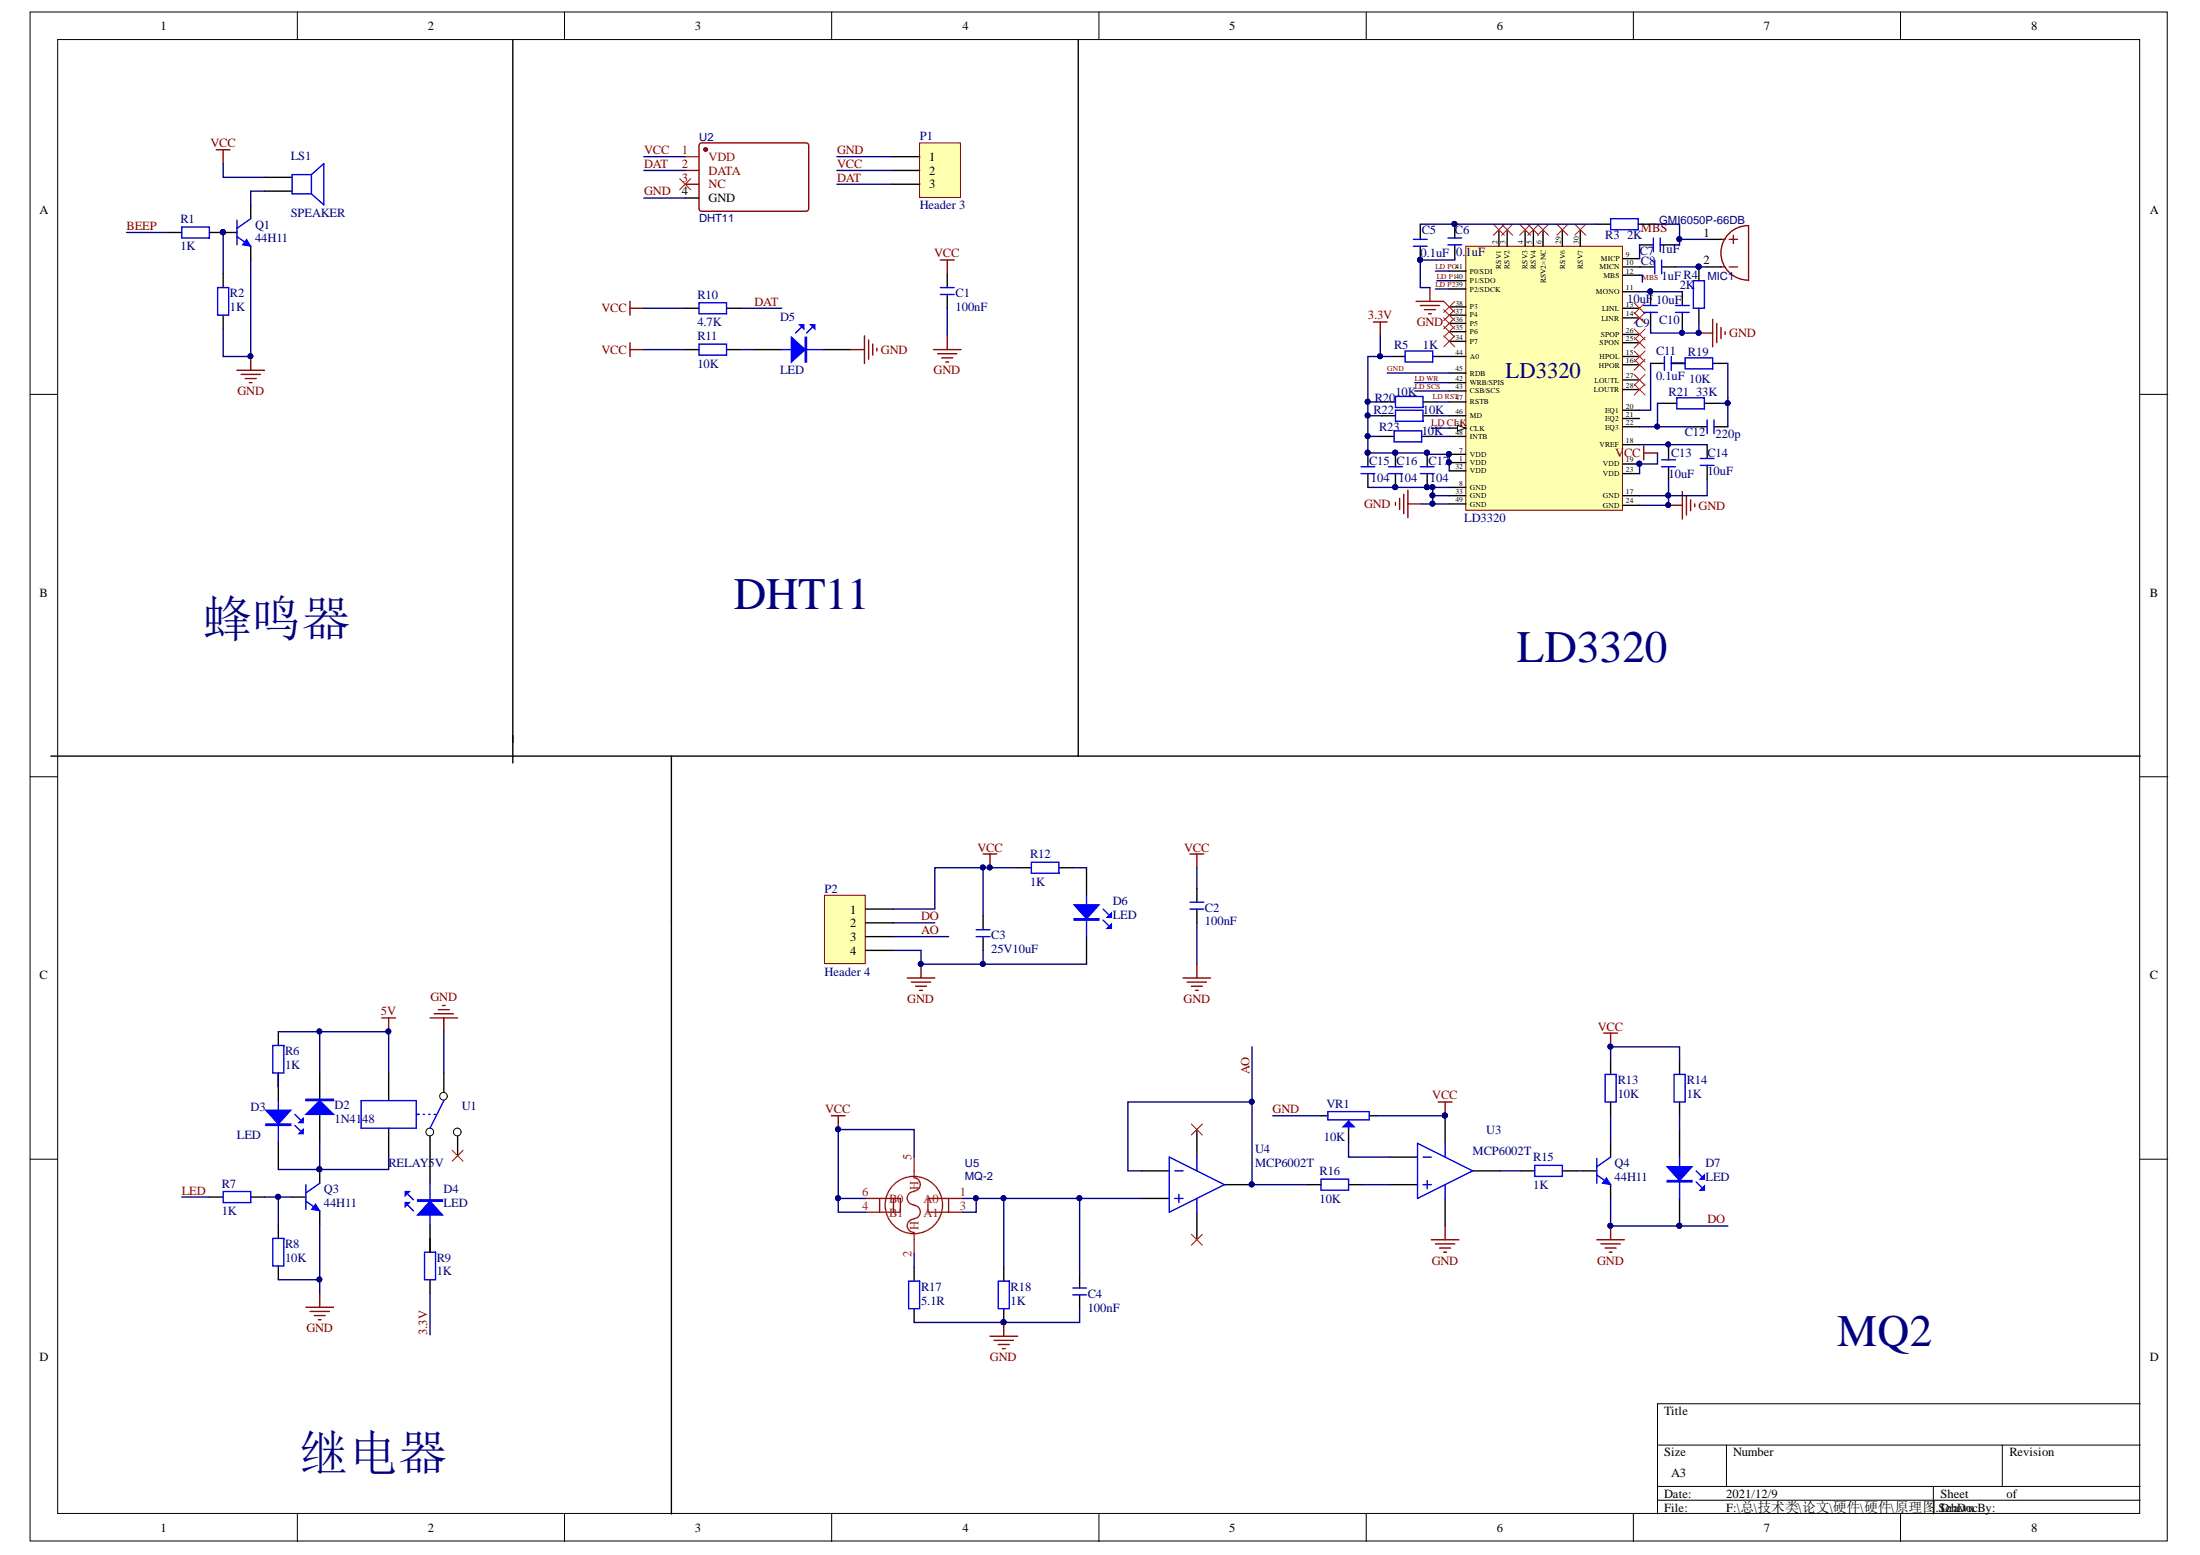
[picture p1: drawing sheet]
<svg xmlns="http://www.w3.org/2000/svg" width="297mm" height="210mm" viewBox="0 0 297 210" stroke-linecap="round" stroke-linejoin="round" font-family="sans-serif">
<g fill="#fff" stroke="#000" stroke-width=".14">
<path d="M4.1 1.6h288.5v206.4h-288.5z"/>
<path d="M7.8 5.3h281.1v199h-281.1z"/>
</g>
<g fill="none" stroke="#000" stroke-width=".14">
<path d="M40.1 1.6v3.7M76.2 1.6v3.7M112.3 1.6v3.7M148.4 1.6v3.7M184.5 1.6v3.7M220.5 1.6v3.7M256.6 1.6v3.7M4.1 53.2h3.7M289 53.2h3.7M4.1 104.9h3.7M289 104.9h3.7M4.1 156.5h3.7"/>
<path d="M289 156.5h3.7M223.8 195.1h65.2M233.1 195.1v5.5M270.3 195.1v5.5M289 189.5h-65.2v14.9M40.1 204.4v3.7M76.2 204.4v3.7M112.3 204.4v3.7M148.4 204.4v3.7M184.5 204.4v3.7M220.5 204.4v3.7M223.8 200.6h65.2"/>
<path d="M223.8 202.5h65.2M256.6 204.4v3.7M261 200.6v3.8"/>
</g>
<path d="M22.7 31.4h1.8M28.3 31.4h3.7M30.1 37v1.8M33.9 27.7v1.8M33.9 33.2v1.9M35.7 23.9h3.7M35.7 25.8h3.7M30.1 42.5v1.9" fill="none" stroke="#000" stroke-width=".19"/>
<path d="M24.5 30.6h3.8v1.5h-3.8zM29.4 38.8h1.5v3.7h-1.5zM32 31.9l1.9 1.3M32 29.7v3.4M33.9 29.5l-1.9 1.3M42 23.6l1.7-1.5v5.6l-1.7-1.5M42 23.6v2.6M42 23.6h-2.6v2.6h2.6" fill="none" stroke="#00f" stroke-width=".19"/>
<circle cx="30.1" cy="31.3" r=".34" fill="#000080" stroke="#000080" stroke-width=".14"/>
<path d="M33.3 32.3l.6 .9-1.2-.1z" fill="#00f"/>
<path d="M33.3 32.3l.6 .9-1.2-.1z" fill="none" stroke="#00f" stroke-width=".14"/>
<g fill="#000080" stroke="#000080" stroke-width=".14">
<circle cx="30.1" cy="31.3" r=".34"/>
<circle cx="33.8" cy="48.1" r=".33"/>
<circle cx="43.1" cy="157.8" r=".33"/>
</g>
<path d="M29.2 20.2h1.9M30.1 20.2v1.9M32 50h3.7M32.6 50.5h2.6M33.1 51.1h1.5M33.7 51.7h.3M33.9 48.1v1.9" fill="none" stroke="#800000" stroke-width=".19"/>
<path d="M43.2 157.9v1.8M39.4 161.6h1.9M43.2 163.4v1.9" fill="none" stroke="#000" stroke-width=".19"/>
<path d="M41.3 159.9v3.4M43.2 159.7l-1.9 1.3M41.3 162.1l1.9 1.3" fill="none" stroke="#00f" stroke-width=".19"/>
<path d="M42.6 162.5l.6 .9-1.2-.1z" fill="#00f"/>
<path d="M42.6 162.5l.6 .9-1.2-.1z" fill="none" stroke="#00f" stroke-width=".14"/>
<circle cx="43.1" cy="157.8" r=".33" fill="#000080" stroke="#000080" stroke-width=".14"/>
<path d="M37.6 144.8v3.8M37.6 154.1v3.8M28.3 161.6h1.8M33.9 161.6h1.8M37.6 165.3v1.9M37.6 170.9v1.8" fill="none" stroke="#000" stroke-width=".19"/>
<path d="M37.6 148.6v5.5M39.8 151.9l.8 .8M39.8 150.4l.8 .8M30.1 160.8h3.8v1.5h-3.8zM36.8 167.2h1.5v3.7h-1.5z" fill="none" stroke="#00f" stroke-width=".19"/>
<path d="M35.9 149.9h3.4l-1.7 1.8z" fill="#00f"/>
<path d="M35.9 149.9h3.4l-1.7 1.8zM35.9 151.7h3.4v.2h-3.4zM35.9 151.8h3.4" fill="none" stroke="#00f" stroke-width=".19"/>
<path d="M40.4 153l.5-.5v.5z" fill="#00f"/>
<path d="M40.4 153l.5-.5v.5z" fill="none" stroke="#00f" stroke-width=".19"/>
<path d="M40.4 151.5l.5-.5v.5z" fill="#00f"/>
<path d="M36.8 141.1h1.5v3.7h-1.5zM40.4 151.5l.5-.5v.5zM57.3 169h1.5v3.7h-1.5z" fill="none" stroke="#00f" stroke-width=".19"/>
<path d="M37.6 139.3v1.8M37.6 144.8v1.9M59.9 144.8v3.8M58.1 167.2v1.8M58.1 172.7v1.9" fill="none" stroke="#000" stroke-width=".19"/>
<path d="M51.5 137.4h1.9M52.5 137.4v1.9M41.3 176.5h3.7M41.9 177h2.6M42.4 177.6h1.5M43 178.1h.4M43.2 174.6v1.9" fill="none" stroke="#800000" stroke-width=".19"/>
<circle cx="52.4" cy="139.2" r=".33" fill="#000080" stroke="#000080" stroke-width=".14"/>
<circle cx="59.9" cy="148" r=".52" fill="#fff" stroke="#000" stroke-width=".14"/>
<path d="M61.8 152.3v3.7" fill="none" stroke="#000" stroke-width=".19"/>
<circle cx="61.7" cy="152.8" r=".52" fill="#fff" stroke="#000" stroke-width=".14"/>
<path d="M58.1 152.3v3.7" fill="none" stroke="#000" stroke-width=".19"/>
<circle cx="58" cy="152.8" r=".52" fill="#fff" stroke="#000" stroke-width=".14"/>
<path d="M52.5 144.8v3.8M52.5 152.3v3.7M58.1 156v3.7M58.1 165.3v3.7" fill="none" stroke="#000" stroke-width=".19"/>
<path d="M48.8 148.6h7.4v3.7h-7.4zM56.2 150.4h.4M57.1 150.4h.2M57.9 150.4h.2M58.1 159.7v5.6M58.6 150.4h.2M59.9 148.6l-1.8 3.7M55.1 161.2l.7 .8M55.1 162.7l.7 .7" fill="none" stroke="#00f" stroke-width=".19"/>
<path d="M61 155.3l1.5 1.5M62.5 155.3l-1.5 1.5" fill="none" stroke="#f00" stroke-width=".14"/>
<path d="M58.1 162.1l1.6 1.9h-3.3z" fill="#00f"/>
<path d="M56.4 162h3.3v.1h-3.3zM56.4 162.1h3.3M58.1 162.1l1.6 1.9h-3.3z" fill="none" stroke="#00f" stroke-width=".19"/>
<path d="M54.7 160.8h.6l-.6 .6z" fill="#00f"/>
<path d="M54.7 160.8h.6l-.6 .6z" fill="none" stroke="#00f" stroke-width=".19"/>
<path d="M54.7 162.3h.6l-.6 .6z" fill="#00f"/>
<path d="M41.3 148.4h3.7v.2h-3.7zM41.3 148.5h3.7M54.7 162.3h.6l-.6 .6z" fill="none" stroke="#00f" stroke-width=".19"/>
<path d="M43.2 144.8v3.8M43.2 150.4v3.7" fill="none" stroke="#000" stroke-width=".19"/>
<path d="M41.3 150.4l1.9-1.8 1.8 1.8z" fill="#00f"/>
<path d="M41.3 150.4l1.9-1.8 1.8 1.8z" fill="none" stroke="#00f" stroke-width=".19"/>
<path d="M58.1 137.4h3.7M58.6 136.8h2.6M59.2 136.3h1.5M59.7 135.7h.4M59.9 137.4v1.9" fill="none" stroke="#800000" stroke-width=".19"/>
<path d="M124.2 19.3h5.5v7.4h-5.5z" fill="#ffffb0" stroke="#800000" stroke-width=".14"/>
<path d="M120.4 21.2h3.8M120.4 23h3.8M120.4 24.9h3.8M127.9 37v1.8M127.9 39.8v1.8M92.5 41.6h1.9M92.5 47.2h1.9M98.1 41.6h1.9M98.1 47.2h1.9M101.8 47.2h3.7M111.1 47.2h3.8" fill="none" stroke="#000" stroke-width=".19"/>
<path d="M127 39.8h1.8M127 38.8h1.8M94.4 40.9h3.7v1.5h-3.7zM94.4 46.4h3.7v1.5h-3.7zM105.5 47.2h5.6M108.2 44.2l-.8 .8M109.6 44.2l-.7 .8" fill="none" stroke="#00f" stroke-width=".19"/>
<path d="M106.9 45.5l1.8 1.7-1.8 1.7z" fill="#00f"/>
<path d="M106.9 45.5l1.8 1.7-1.8 1.7zM108.7 45.5h.2v3.4h-.2zM108.8 45.5v3.4" fill="none" stroke="#00f" stroke-width=".19"/>
<path d="M109.5 43.8h.5v.6z" fill="#00f"/>
<path d="M109.5 43.8h.5v.6z" fill="none" stroke="#00f" stroke-width=".19"/>
<path d="M108 43.8h.5v.6z" fill="#00f"/>
<path d="M108 43.8h.5v.6z" fill="none" stroke="#00f" stroke-width=".19"/>
<g fill="none" stroke="#800000" stroke-width=".19">
<path d="M127 35.1h1.8M127.9 35.1v1.9M85.1 40.7v1.8M85.1 46.3v1.8M85.1 41.6h1.8M85.1 47.2h1.8M114.9 47.2h1.8M116.7 45.3v3.8M117.3 45.9v2.6M117.8 46.4v1.5M118.4 47v.4M126 47.2h3.8"/>
<path d="M126.6 47.7h2.6M127.1 48.3h1.5M127.7 48.9h.4M127.9 45.3v1.9"/>
</g>
<path d="M94.4 19.5l.3-.2h14.3l.2 .4-.1 8.6-.3 .2h-14.2l-.2-.4zM92.5 23h1.9M92.5 24.9h1.9" fill="none" stroke="#800" stroke-width=".19"/>
<circle cx="95.3" cy="20.2" r=".24" fill="#800" stroke="#800" stroke-width=".19"/>
<path d="M92.5 21.2h1.9" fill="none" stroke="#f00" stroke-width=".19"/>
<path d="M92.5 26.7h1.9" fill="none" stroke="#000" stroke-width=".19"/>
<path d="M91.8 24.1l1.5 1.5M93.3 24.1l-1.5 1.5" fill="none" stroke="#f00" stroke-width=".14"/>
<path d="M111.3 120.9h5.5v9.2h-5.5z" fill="#ffffb0" stroke="#800000" stroke-width=".14"/>
<path d="M137.4 117.1h1.9M143 117.1h1.8M146.7 117.1v3.8M116.9 122.7h3.7M116.9 124.6h3.7M116.9 126.4h3.7M116.9 128.3h3.7M146.7 126.4v3.8" fill="none" stroke="#000" stroke-width=".19"/>
<path d="M132.7 115.3h1.9M133.7 115.3v1.8M122.5 132h3.7M123.1 132.6h2.6M123.6 133.1h1.5M124.2 133.7h.3M124.4 130.2v1.8" fill="none" stroke="#800000" stroke-width=".19"/>
<g fill="#000080" stroke="#000080" stroke-width=".14">
<circle cx="124.3" cy="130.1" r=".34"/>
<circle cx="133.6" cy="117.1" r=".34"/>
</g>
<path d="M139.3 116.4h3.7v1.5h-3.7zM146.7 120.9v5.5M148.9 124.2l.8 .7M148.9 122.7l.8 .8" fill="none" stroke="#00f" stroke-width=".19"/>
<path d="M145 122.2h3.4l-1.7 1.8z" fill="#00f"/>
<path d="M145 122.2h3.4l-1.7 1.8zM145 124h3.4v.2h-3.4zM145 124.1h3.4" fill="none" stroke="#00f" stroke-width=".19"/>
<path d="M149.5 125.3l.6-.5v.5z" fill="#00f"/>
<path d="M149.5 125.3l.6-.5v.5z" fill="none" stroke="#00f" stroke-width=".19"/>
<path d="M149.5 123.8l.6-.5v.5z" fill="#00f"/>
<g fill="none" stroke="#00f" stroke-width=".19">
<path d="M131.8 126.4h1.9M131.8 125.5h1.9M149.5 123.8l.6-.5v.5zM160.7 122.7h1.8M160.7 121.8h1.8M157.9 156.2l7.4 3.7-7.4 3.7zM158.6 158.1h1.1M161.6 156.2v1.9M178.4 159.2h3.7v1.5h-3.7zM179.3 150.1h5.6v1.1h-5.6zM182.1 151.2v1.3M191.4 154.3l7.4 3.8-7.4 3.7z"/>
<path d="M192.1 156.2h1.2M192.1 159.9h1.2M192.7 159.4v1.1M195.1 154.3v1.9M195.1 159.9v1.9M122.7 172.9h1.5v3.8h-1.5zM134.8 172.9h1.5v3.8h-1.5zM144.8 174.8h1.9M144.8 173.9h1.9M158.6 161.8h1.1M159.2 161.2v1.1M161.6 161.8v1.8"/>
</g>
<g fill="none" stroke="#000" stroke-width=".19">
<path d="M161.6 119.9v1.9M132.7 123.6v1.9M132.7 126.4v1.9M161.6 122.7v1.9M154.1 158.1h3.8M161.6 152.5v3.7M165.3 159.9h3.7M176.5 159.9h1.9M178.4 150.6h.9M182.1 159.9h1.8M182.1 152.5v1.8M184.9 150.6h.9"/>
<path d="M187.7 159.9h3.7M187.7 156.2h3.7M195.1 150.6v3.7M198.8 158.1h3.8M123.4 171.1v1.8M123.4 176.7v1.8M135.5 171.1v1.8M135.5 176.7v1.8M145.8 172v1.9M145.8 174.8v1.9M154.1 161.8h3.8M161.6 163.6v3.8"/>
<path d="M195.1 161.8v3.7"/>
</g>
<path d="M160.7 115.3h1.8M161.6 115.3v1.8M159.7 132h3.8M160.3 132.6h2.6M160.9 133.1h1.4M161.4 133.7h.4M161.6 130.2v1.8M135.5 178.5v1.9M133.7 180.4h3.7M134.2 180.9h2.6M134.8 181.5h1.5M135.3 182h.4" fill="none" stroke="#800000" stroke-width=".19"/>
<g fill="none" stroke="#8d2323" stroke-width=".19">
<path d="M123.4 156.2v2.8a.89 .89 0 0 1 .9 .9 .89 .89 0 0 1-.9 .9M116.9 161.8h4.7v1.8h-4.7M118.8 161.8v1.8M120.6 161.8v1.8M123.4 160.8a.89 .89 0 0 0-.9 .9 .89 .89 0 0 0 .9 .9M123.4 162.7a.89 .89 0 0 1 .9 .9 .89 .89 0 0 1-.9 .9M123.4 164.6a.89 .89 0 0 0-.9 .9 .89 .89 0 0 0 .9 .8M123.4 166.4v2.8M128.1 161.8v1.8M129.9 161.8h-4.6v1.8h4.6"/>
<circle cx="123.4" cy="162.7" r="3.9"/>
</g>
<g fill="#000080" stroke="#000080" stroke-width=".14">
<circle cx="135.5" cy="178.5" r=".34"/>
<circle cx="169" cy="159.9" r=".33"/>
<circle cx="195.1" cy="150.6" r=".34"/>
</g>
<path d="M160.9 151.7l1.4 1.5M162.3 151.7l-1.4 1.5M160.9 166.6l1.4 1.5M162.3 166.6l-1.4 1.5" fill="none" stroke="#f00" stroke-width=".14"/>
<path d="M181.3 152.1l.8-.7 .7 .7z" fill="#00f"/>
<path d="M181.3 152.1l.8-.7 .7 .7zM207.2 157.3h3.7v1.5h-3.7zM215.6 158.6l1.9 1.3M215.6 156.4v3.3M217.5 156.2l-1.9 1.3" fill="none" stroke="#00f" stroke-width=".19"/>
<path d="M194.2 148.8h1.8M195.1 148.8v1.8M193.3 167.4h3.7M193.8 167.9h2.6M194.4 168.5h1.5M194.9 169h.4M195.1 165.5v1.9" fill="none" stroke="#800000" stroke-width=".19"/>
<circle cx="195.1" cy="150.6" r=".34" fill="#000080" stroke="#000080" stroke-width=".14"/>
<path d="M205.4 158.1h1.8M210.9 158.1h1.9M213.7 158.1h1.9M217.5 154.3v1.9M217.5 159.9v1.9" fill="none" stroke="#000" stroke-width=".19"/>
<path d="M216.9 159l.6 .9-1.2-.2z" fill="#00f"/>
<path d="M216.9 159l.6 .9-1.2-.2z" fill="none" stroke="#00f" stroke-width=".14"/>
<path d="M215.6 167.4h3.7M216.2 167.9h2.6M216.7 168.5h1.5M217.3 169h.3M217.5 165.5v1.9" fill="none" stroke="#800000" stroke-width=".19"/>
<g fill="#000080" stroke="#000080" stroke-width=".14">
<circle cx="217.4" cy="165.5" r=".34"/>
<circle cx="226.7" cy="165.5" r=".34"/>
</g>
<path d="M217.5 143.2v1.8M217.5 148.8v1.8M226.8 143.2v1.8M226.8 148.8v1.8M226.8 152.5v3.7M226.8 161.8v3.7" fill="none" stroke="#000" stroke-width=".19"/>
<path d="M216.7 145h1.5v3.8h-1.5zM226 145h1.5v3.8h-1.5zM226.8 156.2v5.6M229 159.5l.8 .8M229 158.1l.8 .7" fill="none" stroke="#00f" stroke-width=".19"/>
<path d="M225.1 157.5h3.3l-1.6 1.9z" fill="#00f"/>
<path d="M225.1 157.5h3.3l-1.6 1.9zM225.1 159.4h3.3v.1h-3.3zM225.1 159.4h3.3" fill="none" stroke="#00f" stroke-width=".19"/>
<path d="M229.6 160.7l.5-.6v.6z" fill="#00f"/>
<path d="M229.6 160.7l.5-.6v.6z" fill="none" stroke="#00f" stroke-width=".19"/>
<path d="M229.6 159.2l.5-.6v.6z" fill="#00f"/>
<path d="M229.6 159.2l.5-.6v.6z" fill="none" stroke="#00f" stroke-width=".19"/>
<g fill="#000080" stroke="#000080" stroke-width=".14">
<circle cx="226.7" cy="165.5" r=".34"/>
<circle cx="217.4" cy="141.3" r=".34"/>
<circle cx="113.1" cy="152.4" r=".34"/>
</g>
<path d="M216.5 139.5h1.9M217.5 139.5v1.8M112.3 150.6h1.8M113.2 150.6v1.9" fill="none" stroke="#800000" stroke-width=".19"/>
<path d="M69.2 5.3v97.7M145.6 5.3v96.8h-138.7M90.6 102.1v102.3M145.6 102.1h143.4" fill="none" stroke="#000" stroke-width=".19"/>
<path d="M197.9 33.2h21.2v35.7h-21.2z" fill="#ffffb0" stroke="#800000" stroke-width=".14"/>
<g fill="none" stroke="#000" stroke-width=".19">
<path d="M195.7 36.6h2.2M195.7 37.9h2.2M195.7 39h2.2M195.7 41.4h2.2M195.7 42.5h2.2M195.7 43.7h2.2M195.7 44.8h2.2M195.7 46.1h2.2M195.7 48.1h2.2M195.7 50.4h2.2M195.7 51.7h2.2M195.7 52.8h2.2"/>
<path d="M195.7 54.3h2.2M195.7 56.1h2.2M195.7 57.8h2.2"/>
</g>
<path d="M196.8 57.4l1.1 .4-1.1 .4z" fill="#fff"/>
<path d="M196.8 57.4l1.1 .4-1.1 .4z" fill="none" stroke="#000" stroke-width=".14"/>
<g fill="none" stroke="#000" stroke-width=".19">
<path d="M191.8 30.5v1.8M191.8 33.2v1.9M196.4 30.3v1.8M196.4 33.1v1.8M202.4 31v2.2M203.5 31v2.2M205.9 31v2.2M207 31v2.2M208.3 31v2.2M210.9 31v2.2M213.4 31v2.2M215.6 30.3h1.9"/>
<path d="M219.1 39.4h2.3M219.1 37.1h2.3M219.1 36h2.3M219.1 34.9h2.3M221.2 30.3h1.8M221.4 33.1h1.8M221.6 36h1.8M222.9 39.4v1.8M224.2 33.1h1.8M224.4 36h1.8M227.1 39.4v1.8M229.4 36v1.9"/>
<path d="M230.5 36h1.9M230.5 32.3h1.9M186.4 58.9h1.8M186.5 56.1h1.9M186.5 54.3h1.9M187.9 48.1h1.8M192 58.9h1.8M192.1 56.1h1.9M192.1 54.3h1.9M193.4 48.1h1.9M195.7 58.9h2.2M219.1 57.6h2.3"/>
<path d="M219.1 56.5h2.3M219.1 55.4h2.3M219.1 52.6h2.3M219.1 51.3h2.3M219.1 49.2h2.3M219.1 48.1h2.3M219.1 46.3h2.3M219.1 45.1h2.3M219.1 42.9h2.3M219.1 41.6h2.3M222.9 49.1h1.8M222.9 42.2v1.8"/>
<path d="M224.5 54.4h1.9M225.7 49.1h1.8M227.1 42.2v1.8M228.6 57.6h1.9M229.4 41.6v1.9M230.1 54.4h1.9M231.2 49.1h1.9M231.4 57.6h1.9M184.7 61.1v1.9M184.7 63.9v1.9M188.4 61.1v1.9M188.4 63.9v1.9"/>
<path d="M192.7 61.1v1.9M192.7 63.9v1.9M195.7 61.3h2.2M195.7 62.4h2.2M195.7 63.6h2.2M195.7 65.8h2.2M195.7 66.9h2.2M195.7 68h2.2M219.1 66.9h2.3M219.1 68.2h2.3M219.1 63.9h2.3M219.1 62.6h2.3"/>
<path d="M219.1 60h2.3M225.3 60.2v1.9M225.3 63v1.9M230.5 60v1.9M230.5 62.8v1.9"/>
</g>
<g fill="#000080" stroke="#000080" stroke-width=".14">
<circle cx="195.6" cy="61.3" r=".33"/>
<circle cx="195.6" cy="62.4" r=".33"/>
<circle cx="221.3" cy="62.6" r=".34"/>
<circle cx="192.7" cy="61.1" r=".34"/>
<circle cx="192.7" cy="65.8" r=".34"/>
<circle cx="222.8" cy="39.3" r=".33"/>
<circle cx="229.3" cy="36" r=".34"/>
<circle cx="229.3" cy="44.9" r=".34"/>
<circle cx="191.7" cy="35.1" r=".34"/>
<circle cx="196.4" cy="30.2" r=".33"/>
<circle cx="188.4" cy="61.1" r=".34"/>
<circle cx="188.4" cy="65.8" r=".34"/>
<circle cx="184.7" cy="61.1" r=".34"/>
<circle cx="225.2" cy="68.2" r=".33"/>
<circle cx="33.8" cy="48.1" r=".33"/>
<circle cx="30.1" cy="31.3" r=".34"/>
<circle cx="43.1" cy="172.7" r=".33"/>
<circle cx="37.5" cy="161.5" r=".34"/>
<circle cx="43.1" cy="157.8" r=".33"/>
<circle cx="43.1" cy="139.2" r=".33"/>
<circle cx="52.4" cy="139.2" r=".33"/>
<circle cx="113.1" cy="161.7" r=".34"/>
<circle cx="113.1" cy="152.4" r=".34"/>
<circle cx="131.8" cy="161.7" r=".33"/>
<circle cx="135.5" cy="161.7" r=".34"/>
<circle cx="145.7" cy="161.7" r=".34"/>
<circle cx="135.5" cy="178.5" r=".34"/>
<circle cx="169" cy="148.7" r=".33"/>
<circle cx="169" cy="159.9" r=".33"/>
<circle cx="195.1" cy="150.6" r=".34"/>
<circle cx="217.4" cy="141.3" r=".34"/>
<circle cx="217.4" cy="165.5" r=".34"/>
<circle cx="226.7" cy="165.5" r=".34"/>
<circle cx="132.7" cy="130.1" r=".34"/>
<circle cx="132.7" cy="117.1" r=".34"/>
<circle cx="124.3" cy="130.1" r=".34"/>
<circle cx="133.6" cy="117.1" r=".34"/>
<circle cx="186.3" cy="48.1" r=".34"/>
<circle cx="227.1" cy="44.9" r=".33"/>
<circle cx="226.7" cy="32.3" r=".34"/>
<circle cx="193.4" cy="68" r=".34"/>
<circle cx="193.4" cy="66.9" r=".34"/>
<circle cx="193.4" cy="65.8" r=".34"/>
<circle cx="184.7" cy="58.9" r=".34"/>
<circle cx="184.7" cy="56.1" r=".34"/>
<circle cx="184.7" cy="54.2" r=".34"/>
<circle cx="225.2" cy="60" r=".33"/>
<circle cx="225.2" cy="66.9" r=".33"/>
<circle cx="233.3" cy="54.4" r=".34"/>
<circle cx="223.7" cy="57.6" r=".33"/>
</g>
<g fill="none" stroke="#f00" stroke-width=".14">
<path d="M201.6 30.3l1.5 1.5M202.8 30.3l1.4 1.5M203.1 30.3l-1.5 1.5M204.2 30.3l-1.4 1.5M205.2 30.3l1.5 1.5M206.3 30.3l1.5 1.5M206.7 30.3l-1.5 1.5M207.6 30.3l1.5 1.5M207.8 30.3l-1.5 1.5M209.1 30.3l-1.5 1.5M210.2 30.3l1.5 1.5M211.7 30.3l-1.5 1.5"/>
<path d="M212.6 30.3l1.5 1.5M214.1 30.3l-1.5 1.5M194.9 40.7l1.5 1.5M194.9 41.8l1.5 1.5M194.9 42.9l1.5 1.5M194.9 44l1.5 1.5M194.9 45.3l1.5 1.5M196.4 40.7l-1.5 1.5M196.4 41.8l-1.5 1.5M196.4 42.9l-1.5 1.5M196.4 44l-1.5 1.5M196.4 45.3l-1.5 1.5"/>
<path d="M220.6 40.9l1.5 1.5M220.6 42.2l1.5 1.5M220.6 44.4l1.5 1.5M220.6 45.5l1.5 1.5M220.6 47.4l1.5 1.5M220.6 48.5l1.5 1.5M220.6 50.5l1.5 1.5M220.6 51.8l1.5 1.5M222.1 40.9l-1.5 1.5M222.1 42.2l-1.5 1.5M222.1 44.4l-1.5 1.5M222.1 45.5l-1.5 1.5"/>
<path d="M222.1 47.4l-1.5 1.5M222.1 48.5l-1.5 1.5M222.1 50.5l-1.5 1.5M222.1 51.8l-1.5 1.5"/>
</g>
<g fill="none" stroke="#800000" stroke-width=".19">
<path d="M193.1 38.8v1.9M185.4 43.5h1.9M186.4 43.5v1.8M191.2 40.7h3.7M191.8 41.2h2.6M192.3 41.8h1.5M192.9 42.4h.4M229.4 45h1.8M231.2 43.1v3.7M231.8 43.7v2.6M232.4 44.2v1.5M232.9 44.8v.3"/>
<path d="M188.4 67.8v.4M189 67.3v1.5M189.5 66.7v2.6M190.1 66.2v3.7M190.1 68h1.9M221.9 60.2v1.9M221.9 61.1h1.9M225.3 68.2h1.8M227.1 66.4v3.7M227.7 66.9v2.6M228.3 67.5v1.5M228.8 68v.4"/>
</g>
<g fill="none" stroke="#00f" stroke-width=".19">
<path d="M190.8 33.2h1.9M190.8 32.3h1.9M195.5 33.1h1.9M195.5 32.1h1.9M217.5 29.5h3.7v1.5h-3.7zM223.2 32.1v1.9M223.4 35.1v1.9M224.2 32.1v1.9M224.4 35.1v1.9M228.6 37.9h1.5v3.7h-1.5zM188.2 58.2h3.8v1.5h-3.8zM188.4 55.4h3.7v1.5h-3.7z"/>
<path d="M188.4 53.5h3.7v1.5h-3.7zM189.7 47.4h3.7v1.5h-3.7zM221.9 42.2h1.9M221.9 41.2h1.9M224.7 48.1v1.9M225.7 48.1v1.9M226.2 42.2h1.9M226.2 41.2h1.9M226.4 53.7h3.7v1.5h-3.7zM227.5 48.3h3.7v1.5h-3.7zM230.5 56.7v1.8M231.4 56.7v1.8"/>
<path d="M183.8 63.9h1.8M183.8 63h1.8M187.5 63.9h1.8M187.5 63h1.8M191.8 63.9h1.8M191.8 63h1.8M224.4 63h1.8M224.4 62.1h1.8M229.6 62.8h1.8M229.6 61.9h1.8"/>
</g>
<path d="M232.4 36h.5M232.4 32.3h.5M233.5 36h1.1M233.5 32.3h1.1M234 31.8v1.1M236.1 37.8a3.7 3.7 0 0 1-3.7-3.7 3.7 3.7 0 0 1 3.7-3.6v7.4" fill="none" stroke="#800" stroke-width=".19"/>
<g fill="none" stroke="#000080" stroke-width=".19">
<path d="M17.1 31.4h5.6M30.1 22.1v1.8h5.6M30.1 31.4v5.6M33.9 35.1v13h-3.8v-3.7M35.7 25.8h-1.8v1.9M86.9 21.2h5.6M86.9 23h5.6M86.9 26.7h5.6M113 21.2h7.4M113 23h7.4M113 24.9h7.4M193.8 39h1.9"/>
<path d="M193.8 36.6h1.9M194 37.9h1.7M196.4 34.9v.2h-4.6v3.7h1.3M215.6 30.3h-23.8v.2M221.4 37.1h.3v1M221.4 39.4h5.7M221.4 36h.2M221.4 33.1v1.8M223 30.3h3.8v2M226.2 36h4.3M229.4 36v.2M230.5 32.3h-3.7v.8h-.8"/>
<path d="M86.9 41.6h5.6M86.9 47.2h5.6M100 41.6h5.5M100 47.2h1.8M127.9 41.6v3.7M184.7 54.3v1.8h1.8M184.7 56.1v2.8M186.4 45.3v2.8h1.5M186.4 58.9h-1.7v2.2h8v.2h3v2.3M186.4 48.1h-1.7v6.2h1.8M187.3 50.4h8.4M191 51.7h4.7"/>
<path d="M191 52.8h4.7M193.3 57.8h2.4M193.8 58.9h1.9M194 54.3h1.7M194 56.1h1.7M195.3 48.1h.4M221.4 57.6h7.2M222.9 49.1v6.3h-1.5M222.9 44v1h4.2M224.5 54.4h-.7v3.2M225.7 49.1h1.8M229.4 43.5v1.5h-2.3v-1"/>
<path d="M233.1 49.1h.2v5.3h-1.3M233.3 54.4v3.2M184.7 65.8h8.7M192 68h3.7M193.4 66.9v1.1M195.7 65.8h-2.3v1.1h2.3M221.4 60h9.1M223.8 61.1v1.5h-2.4v1.3M225.3 64.9v2h-3.9M225.3 60v.2M230.5 64.7v2.2h-5.2v1.3h-3.9M132.7 117.1v6.5"/>
<path d="M137.4 117.1h-11.2v5.6h-5.6M144.8 117.1h1.9M161.6 117.1v2.8M37.6 139.3h5.6v5.5M43.2 139.3h9.3v5.5M59.9 139.3v5.5M120.6 128.3h3.8v1.9h22.3M120.6 124.6h5.6M120.6 126.4h7.5M132.7 128.3v1.9M161.6 124.6v5.6M37.6 144.8v1.9"/>
<path d="M43.2 154.1v3.8M52.5 156v1.9h-14.9M123.4 156.2v-3.7h-10.2v9.3M154.1 158.1h-1.8v-9.3h16.7v11.1h7.5M169 141.3v7.5M171.8 150.6h6.6M182.1 154.3v1.9h5.6M183.9 159.9h3.8M185.8 150.6h9.3M202.6 158.1h2.8M212.8 158.1h.9M217.5 143.2v-1.9h9.3v1.9"/>
<path d="M217.5 150.6v3.7M226.8 150.6v1.9M24.5 161.6h3.8M35.7 161.6h1.9M37.6 172.7h5.6M39.4 161.6h-1.8v3.7M43.2 165.3v9.3M58.1 174.6v5.6M116.9 161.8h-3.7v1.8h3.7M123.4 169.2v1.9M129.9 161.8h5.6v9.3M131.8 161.8v1.8h-1.9"/>
<path d="M135.5 161.8h10.3v10.2M145.8 176.7v1.8h-22.4M145.8 161.8h8.3M217.5 161.8v3.7h15.8"/>
</g>
<g font-size="6.7" fill="#000080">
<text x="27.3" y="85.9">蜂鸣器</text>
<text x="40.4" y="198.4">继电器</text>
</g>
<g font-size="6.1" fill="#000080">
<text x="99.1" y="82.2">DHT11</text>
<text x="204.8" y="89.4">LD3320</text>
<text x="248" y="181.6">MQ2</text>
</g>
<text font-size="3" fill="#000080" x="203.3" y="51">LD3320</text>
<g font-size="1.7">
<text x="21.7" y="4.1">1</text>
<text x="57.8" y="4.1">2</text>
<text x="93.8" y="4.1">3</text>
<text x="129.9" y="4.1">4</text>
<text x="166" y="4.1">5</text>
<text x="202.1" y="4.1">6</text>
<text x="238.1" y="4.1">7</text>
<text x="274.3" y="4.1">8</text>
<text x="125.5" y="21.7">1</text>
<text x="125.5" y="23.6">2</text>
<text x="5.3" y="28.9">A</text>
<text x="92" y="26.4">4</text>
<text x="95.7" y="27.3">GND</text>
<text x="125.5" y="25.4">3</text>
<text x="290.3" y="28.9">A</text>
<text x="230" y="35.7">2</text>
<text x="230" y="31.9">1</text>
<text x="5.3" y="80.5">B</text>
<text x="290.3" y="80.5">B</text>
<text x="114.8" y="123.3">1</text>
<text x="114.8" y="125.2">2</text>
<text x="114.8" y="127">3</text>
<text x="114.8" y="128.9">4</text>
<text x="5.3" y="132.2">C</text>
<text x="290.3" y="132.2">C</text>
<text x="5.3" y="183.7">D</text>
<text x="290.3" y="183.7">D</text>
<text x="224.7" y="191">Title</text>
<text x="224.7" y="196.6">Size</text>
<text x="234" y="196.6">Number</text>
<text x="271.3" y="196.6">Revision</text>
<text x="224.7" y="202.2">Date:</text>
<text x="225.6" y="199.4">A3</text>
<text x="233.1" y="202.2">2021/12/9</text>
<text x="262" y="202.2">Sheet</text>
<text x="270.9" y="202.2">of</text>
<text x="21.7" y="206.8">1</text>
<text x="57.8" y="206.8">2</text>
<text x="93.8" y="206.8">3</text>
<text x="129.9" y="206.8">4</text>
<text x="166" y="206.8">5</text>
<text x="202.1" y="206.8">6</text>
<text x="224.7" y="204">File:</text>
<text x="233.1" y="204">F:\总\技术类\论文\硬件\硬件\原理图</text>
<text x="238.1" y="206.8">7</text>
<text x="261.3" y="204">.SchDoc</text>
<text x="262" y="204">Drawn By:</text>
<text x="274.3" y="206.8">8</text>
</g>
<g font-size="1.7" fill="#800000">
<text x="28.4" y="19.9">VCC</text>
<text x="87" y="20.8">VCC</text>
<text x="87" y="22.6">DAT</text>
<text x="113" y="20.8">GND</text>
<text x="113" y="22.6">VCC</text>
<text x="87" y="26.4">GND</text>
<text x="113" y="24.5">DAT</text>
<text x="17.1" y="31">BEEP</text>
<text x="126.1" y="34.7">VCC</text>
<text x="221.6" y="31.4">MBS</text>
<text x="101.9" y="41.2">DAT</text>
<text x="81.2" y="42.2">VCC</text>
<text x="81.2" y="47.8">VCC</text>
<text x="118.9" y="47.8">GND</text>
<text x="184.7" y="43.1">3.3V</text>
<text x="191.3" y="44">GND</text>
<text x="233.5" y="45.6">GND</text>
<text x="32.1" y="53.3">GND</text>
<text x="126.1" y="50.5">GND</text>
<text x="218.1" y="61.7">V</text>
<text x="219.3" y="61.7">CC</text>
<text x="184.2" y="68.6">GND</text>
<text x="229.3" y="68.8">GND</text>
<text x="132" y="114.9">VCC</text>
<text x="159.9" y="114.9">VCC</text>
<text x="124.4" y="124.2">DO</text>
<text x="124.4" y="126.1">AO</text>
<text x="51.4" y="137">5V</text>
<text x="58.1" y="135.1">GND</text>
<text x="122.5" y="135.4">GND</text>
<text x="159.8" y="135.4">GND</text>
<text x="215.7" y="139.1">VCC</text>
<text x="168.7" y="145" transform="rotate(-90 168.7 145)">AO</text>
<text x="193.4" y="148.4">VCC</text>
<text x="111.4" y="150.3">VCC</text>
<text x="171.8" y="150.3">GND</text>
<text x="24.5" y="161.3">LED</text>
<text x="230.5" y="165.2">DO</text>
<text x="193.3" y="170.7">GND</text>
<text x="215.6" y="170.7">GND</text>
<text x="41.4" y="179.9">GND</text>
<text x="57.7" y="180.2" transform="rotate(-90 57.7 180.2)">3.3V</text>
<text x="133.7" y="183.7">GND</text>
</g>
<g font-size="1.7" fill="#000080">
<text x="39.3" y="21.6">LS1</text>
<text x="124.2" y="18.9">P1</text>
<text x="39.3" y="29.3">SPEAKER</text>
<text x="124.2" y="28.2">Header 3</text>
<text x="24.4" y="30.1">R1</text>
<text x="24.4" y="33.8">1K</text>
<text x="34.4" y="30.8">Q1</text>
<text x="34.4" y="32.7">44H11</text>
<text x="191.8" y="34.7">0.1uF 0.1uF</text>
<text x="192" y="31.6">C5</text>
<text x="196.4" y="31.6">C6</text>
<text x="216.7" y="32.3">R3</text>
<text x="219.7" y="32.3">2K</text>
<text x="221.4" y="34.4">C7</text>
<text x="221.6" y="35.8">C8</text>
<text x="224.2" y="34.1">1uF</text>
<text x="31" y="40.1">R2</text>
<text x="94.2" y="40.3">R10</text>
<text x="129" y="40.1">C1</text>
<text x="219.7" y="40.9">10uF 10uF</text>
<text x="224.4" y="37.9">1uF R4</text>
<text x="226.8" y="39">2K</text>
<text x="31" y="42">1K</text>
<text x="94.2" y="44">4.7K</text>
<text x="94.2" y="45.9">R11</text>
<text x="105.3" y="43.3">D5</text>
<text x="129" y="42">100nF</text>
<text x="188.2" y="47.2">R5</text>
<text x="192.1" y="47.2">1K</text>
<text x="220.8" y="44.2">C9</text>
<text x="223.6" y="47.9">C11</text>
<text x="224" y="43.7">C10</text>
<text x="94.2" y="49.6">10K</text>
<text x="105.3" y="50.5">LED</text>
<text x="188.4" y="53.5">10K</text>
<text x="223.6" y="51.3">0.1uF 10K</text>
<text x="225.3" y="53.5">R21</text>
<text x="227.9" y="48.1">R19</text>
<text x="229" y="53.5">33K</text>
<text x="185.4" y="56">R22</text>
<text x="185.6" y="54.3">R20</text>
<text x="186.2" y="58.1">R23</text>
<text x="192" y="58.7">10K</text>
<text x="192.1" y="56">10K</text>
<text x="227.5" y="58.9">C12</text>
<text x="231.6" y="59.1">220p</text>
<text x="184.8" y="62.8">C15 C16</text>
<text x="185.1" y="65.1">104</text>
<text x="188.8" y="65.1">104</text>
<text x="192.9" y="62.8">C17</text>
<text x="193.1" y="65.1">104</text>
<text x="225.3" y="64.5">10uF</text>
<text x="225.6" y="61.7">C13</text>
<text x="230.5" y="61.7">C14</text>
<text x="230.5" y="64.1">10uF</text>
<text x="197.7" y="70.5">LD3320</text>
<text x="139.1" y="115.9">R12</text>
<text x="139.1" y="119.6">1K</text>
<text x="111.3" y="120.5">P2</text>
<text x="150.2" y="122.1">D6</text>
<text x="150.2" y="124">LED</text>
<text x="162.7" y="123.1">C2</text>
<text x="162.7" y="124.9">100nF</text>
<text x="111.3" y="131.7">Header 4</text>
<text x="133.8" y="126.8">C3</text>
<text x="133.8" y="128.6">25V10uF</text>
<text x="38.5" y="142.4">R6</text>
<text x="38.5" y="144.3">1K</text>
<text x="45.2" y="149.7">D2</text>
<text x="62.3" y="149.9">U1</text>
<text x="179.1" y="149.5">VR1</text>
<text x="218.4" y="146.3">R13</text>
<text x="218.4" y="148.2">10K</text>
<text x="227.7" y="146.3">R14</text>
<text x="227.7" y="148.2">1K</text>
<text x="32" y="153.7">LED</text>
<text x="33.8" y="150">D3</text>
<text x="45.2" y="151.5">1N4148</text>
<text x="169.4" y="155.6">U4</text>
<text x="178.8" y="154">10K</text>
<text x="198.8" y="155.9">MCP6002T</text>
<text x="200.7" y="153.1">U3</text>
<text x="29.9" y="160.3">R7</text>
<text x="43.7" y="161">Q3</text>
<text x="52.5" y="157.5">RELAY5V</text>
<text x="59.9" y="161">D4</text>
<text x="169.4" y="157.5">MCP6002T</text>
<text x="178.2" y="158.6">R16</text>
<text x="207" y="156.8">R15</text>
<text x="207" y="160.5">1K</text>
<text x="218" y="157.5">Q4</text>
<text x="218" y="159.4">44H11</text>
<text x="230.3" y="157.5">D7</text>
<text x="230.3" y="159.4">LED</text>
<text x="29.9" y="164.1">1K</text>
<text x="43.7" y="162.9">44H11</text>
<text x="59.9" y="162.9">LED</text>
<text x="178.2" y="162.4">10K</text>
<text x="38.5" y="168.4">R8</text>
<text x="38.5" y="170.3">10K</text>
<text x="59" y="170.3">R9</text>
<text x="59" y="172.2">1K</text>
<text x="124.4" y="174.3">R17</text>
<text x="124.4" y="176.1">5.1R</text>
<text x="136.5" y="174.3">R18</text>
<text x="136.5" y="176.1">1K</text>
<text x="146.9" y="175.2">C4</text>
<text x="146.9" y="177.1">100nF</text>
</g>
<g font-size="1.7" fill="#f00">
<text x="92" y="20.8">1</text>
<text x="95.7" y="21.7">VDD</text>
</g>
<g font-size="1.7" fill="#800">
<text x="92" y="22.6">2</text>
<text x="95.7" y="23.6">DATA</text>
<text x="92" y="24.5">3</text>
<text x="95.7" y="25.4">NC</text>
</g>
<g font-size="1.7" fill="#8d2323">
<text x="116.4" y="161.4">6</text>
<text x="123.1" y="156.5" transform="rotate(-90 123.1 156.5)">5</text>
<text x="124" y="160.6" transform="rotate(-90 124 160.6)">H</text>
<text x="129.6" y="161.4">1</text>
<text x="116.4" y="163.3">4</text>
<text x="120" y="162.4">B0</text>
<text x="120" y="164.2">B1</text>
<text x="124" y="166.1" transform="rotate(-90 124 166.1)">H</text>
<text x="124.7" y="162.4">A0</text>
<text x="124.7" y="164.2">A1</text>
<text x="129.6" y="163.3">3</text>
<text x="123.1" y="169.7" transform="rotate(-90 123.1 169.7)">2</text>
</g>
<g font-size="1.5" fill="#000080">
<text x="94.4" y="19">U2</text>
<text x="94.4" y="29.9">DHT11</text>
<text x="224" y="30.2">GMI6050P-66DB</text>
<text x="230.5" y="37.8">MIC1</text>
<text x="130.3" y="157.5">U5</text>
<text x="130.3" y="159.2">MQ-2</text>
</g>
<text font-size="1.4" fill="#800000" x="193.2" y="57.5">LD CLK</text>
<g font-size="1">
<text x="202.2" y="32.9" transform="rotate(-90 202.2 32.9)">2</text>
<text x="203.3" y="32.9" transform="rotate(-90 203.3 32.9)">3</text>
<text x="205.7" y="32.9" transform="rotate(-90 205.7 32.9)">4</text>
<text x="206.8" y="32.9" transform="rotate(-90 206.8 32.9)">5</text>
<text x="208.1" y="32.9" transform="rotate(-90 208.1 32.9)">6</text>
<text x="210.7" y="32.9" transform="rotate(-90 210.7 32.9)">29</text>
<text x="213.2" y="32.9" transform="rotate(-90 213.2 32.9)">30</text>
<text x="216.1" y="35.2">MICP</text>
<text x="219.5" y="35.8">10</text>
<text x="219.5" y="34.7">9</text>
<text x="196.5" y="41.2">38</text>
<text x="198.5" y="36.9">P0/SDI</text>
<text x="198.5" y="38.2">P1/SDO</text>
<text x="198.5" y="39.4">P2/SDCK</text>
<text x="198.5" y="41.8">P3</text>
<text x="202.7" y="36.3" transform="rotate(-90 202.7 36.3)">RSV1</text>
<text x="203.8" y="36.3" transform="rotate(-90 203.8 36.3)">RSV2</text>
<text x="206.2" y="36.3" transform="rotate(-90 206.2 36.3)">RSV3</text>
<text x="207.3" y="36.3" transform="rotate(-90 207.3 36.3)">RSV4</text>
<text x="208.7" y="38.2" transform="rotate(-90 208.7 38.2)">RSV2=NC</text>
<text x="211.3" y="36.3" transform="rotate(-90 211.3 36.3)">RSV6</text>
<text x="213.7" y="36.3" transform="rotate(-90 213.7 36.3)">RSV7</text>
<text x="215.5" y="39.7">MONO</text>
<text x="216" y="36.3">MICN</text>
<text x="216.3" y="41.9">LINL</text>
<text x="216.5" y="37.5">MBS</text>
<text x="219.5" y="41.4">13</text>
<text x="219.5" y="39.1">11</text>
<text x="219.5" y="36.9">12</text>
<text x="196.5" y="42.3">37</text>
<text x="196.5" y="43.4">36</text>
<text x="196.5" y="44.5">35</text>
<text x="196.5" y="45.9">34</text>
<text x="196.5" y="47.9">44</text>
<text x="198.5" y="42.8">P4</text>
<text x="198.5" y="44">P5</text>
<text x="198.5" y="45.1">P6</text>
<text x="198.5" y="46.4">P7</text>
<text x="216" y="46.6">SPON</text>
<text x="216.1" y="45.5">SPOP</text>
<text x="216.2" y="43.3">LINR</text>
<text x="219.5" y="47.9">15</text>
<text x="219.5" y="46.1">25</text>
<text x="219.5" y="45">26</text>
<text x="219.5" y="42.7">14</text>
<text x="196.5" y="50.1">45</text>
<text x="196.5" y="51.5">42</text>
<text x="196.5" y="52.6">43</text>
<text x="198.5" y="48.4">A0</text>
<text x="198.5" y="50.7">RDB</text>
<text x="198.5" y="52">WRB/SPIS</text>
<text x="198.5" y="53.1">CSB/SCS</text>
<text x="215.2" y="52.9">LOUTR</text>
<text x="215.3" y="51.6">LOUTL</text>
<text x="215.9" y="49.6">HPOR</text>
<text x="216" y="48.4">HPOL</text>
<text x="219.5" y="52.4">28</text>
<text x="219.5" y="51">27</text>
<text x="219.5" y="49">16</text>
<text x="196.5" y="55.9">46</text>
<text x="196.5" y="57.6">31</text>
<text x="196.5" y="58.7">48</text>
<text x="198.5" y="54.6">RSTB</text>
<text x="198.5" y="56.5">MD</text>
<text x="198.5" y="58.1">CLK</text>
<text x="198.5" y="59.2">INTB</text>
<text x="216.7" y="58">EQ3</text>
<text x="216.7" y="56.8">EQ2</text>
<text x="216.7" y="55.7">EQ1</text>
<text x="219.5" y="59.8">18</text>
<text x="219.5" y="57.4">22</text>
<text x="219.5" y="56.3">21</text>
<text x="219.5" y="55.2">20</text>
<text x="196.5" y="63.3">32</text>
<text x="197" y="61.1">7</text>
<text x="197" y="62.2">1</text>
<text x="197" y="65.6">8</text>
<text x="198.5" y="61.7">VDD</text>
<text x="198.5" y="62.8">VDD</text>
<text x="198.5" y="63.9">VDD</text>
<text x="216" y="60.3">VREF</text>
<text x="216.4" y="64.2">VDD</text>
<text x="216.4" y="63">VDD</text>
<text x="219.5" y="63.7">23</text>
<text x="219.5" y="62.4">19</text>
<text x="196.5" y="66.7">33</text>
<text x="196.5" y="67.8">49</text>
<text x="198.5" y="66.1">GND</text>
<text x="198.5" y="67.3">GND</text>
<text x="198.5" y="68.4">GND</text>
<text x="216.4" y="68.5">GND</text>
<text x="216.4" y="67.3">GND</text>
<text x="219.5" y="68">24</text>
<text x="219.5" y="66.7">17</text>
</g>
<g font-size="1" fill="#800000">
<text x="193.8" y="36.3">LD PO41</text>
<text x="193.8" y="38.8">LD P239</text>
<text x="194" y="37.7">LD P140</text>
<text x="221.7" y="37.9">MBS</text>
<text x="187.3" y="50.1">GND</text>
<text x="191" y="51.5">LD WR</text>
<text x="191" y="52.6">LD SCS</text>
<text x="193.5" y="53.8">LD RST47</text>
</g>
</svg>
